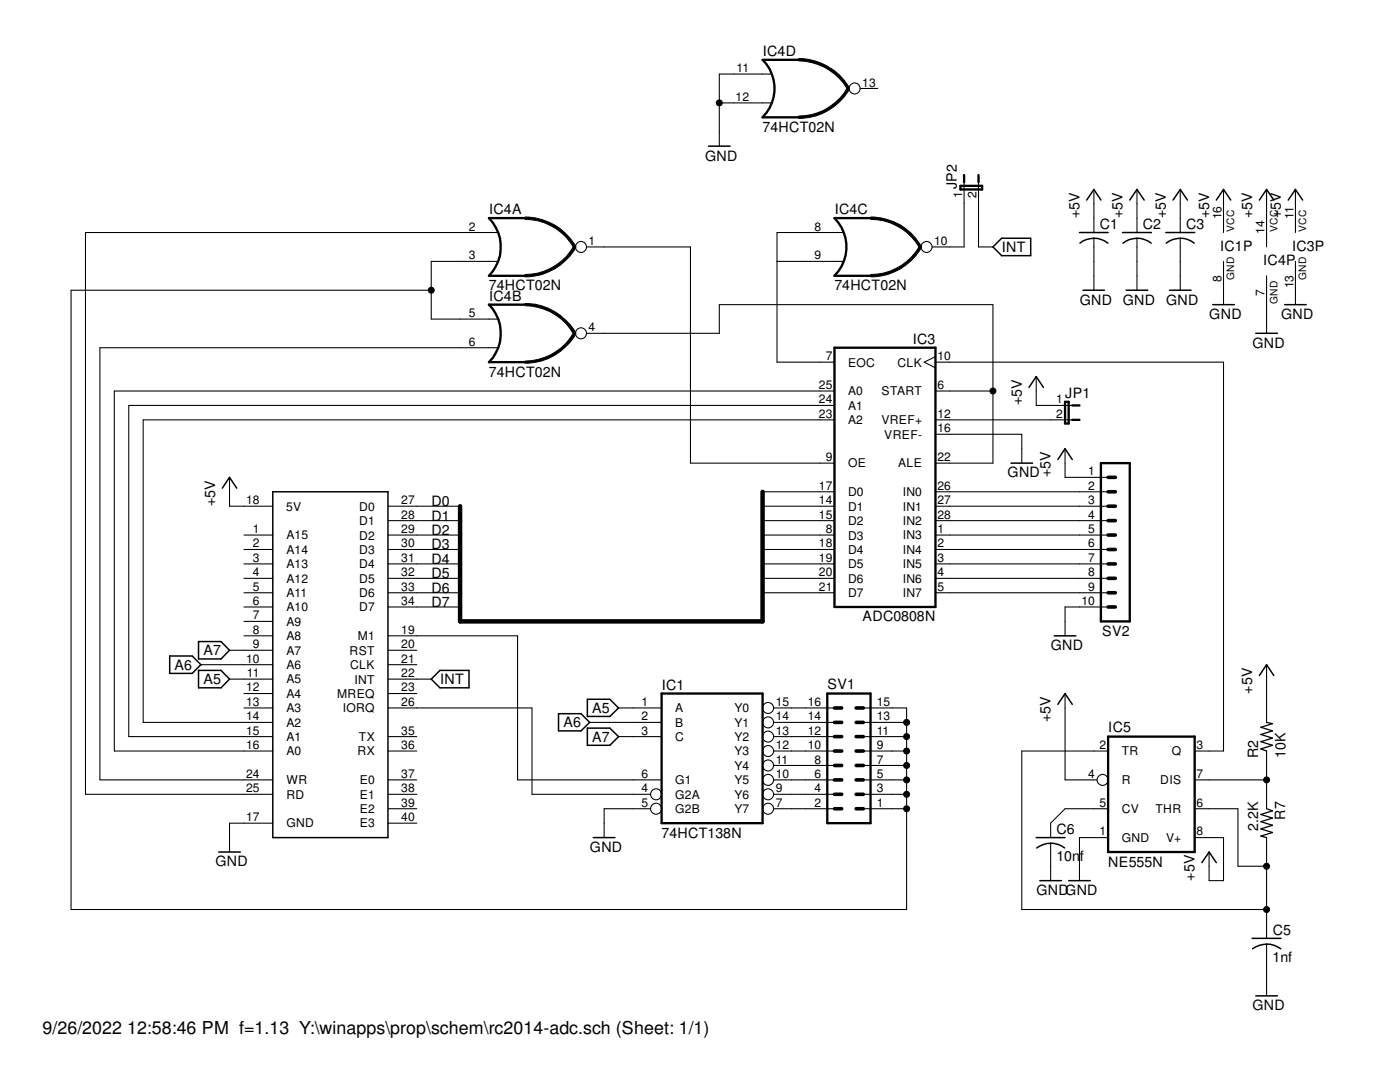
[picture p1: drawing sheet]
<svg xmlns="http://www.w3.org/2000/svg" width="279mm" height="216mm" viewBox="0 0 279 216" stroke-linecap="round" stroke-linejoin="round" font-family="sans-serif">
<g fill="none" stroke="#000" stroke-width=".3">
<path d="M141.4 29.2h4.3M216.9 39.9l1.4-2.1 1.4 2.1M225.5 39.9l1.4-2.1 1.4 2.1M234.1 39.9l1.4-2.1 1.5 2.1M242.7 39.9l1.5-2.1 1.4 2.1M251.3 39.9l1.5-2.1 1.4 2.1M257.1 39.9l1.4-2.1 1.5 2.1M198.2 49.3l1.7-1.8h5.8v3.5h-5.8zM215.4 46.4h5.7M215.5 48.5a4.5 4.5 0 0 1 5.6 0M216.2 57.9h4.2M224 46.4h5.8"/>
<path d="M224.1 48.5a4.6 4.6 0 0 1 5.6 0M224.7 57.9h4.4M232.7 46.4h5.7M232.7 48.5a4.5 4.5 0 0 1 5.6 0M233.4 57.9h4.3M205.4 77.3l1.4-2.2 1.4 2.2M242 60.8h4.3M250.6 66.5h4.3M256.4 60.8h4.3M44.4 97.4l1.4-2.2 1.4 2.2M54.4 98.1h23v69h-23zM201.8 92.4h4.3"/>
<path d="M211.1 91.7l1.5-2.2 1.4 2.2M33.9 130.9h4.5l1.7 1.7-1.7 1.8h-4.5zM39.6 128h4.5l1.7 1.8-1.7 1.7h-4.5zM39.6 133.8h4.5l1.7 1.7-1.7 1.7h-4.5zM86.1 135.5l1.7-1.7h5.8v3.4h-5.8zM117.2 139.5h4.5l1.7 1.8-1.7 1.7h-4.5zM210.4 126.9h4.3M251.3 134.8l1.5-2.2 1.4 2.2M111.5 142.4h4.5l1.7 1.7-1.7 1.7h-4.5zM117.2 145.3h4.5l1.7 1.7-1.7 1.7h-4.5zM211.1 140.5l1.5-2.1 1.4 2.1M43.6 170h4.4"/>
<path d="M118.4 167.1h4.3M206.8 167.1h5.8M207.5 175.7h4.3M209.7 168.2a4.5 4.5 0 0 1 2.8 1M209.7 168.3a4.9 4.9 0 0 0-2.8 .9M213.3 175.7h4.3M239.9 172.1l1.4-2.1 1.4 2.1M249.9 187.2h5.8M250 189.3a4.7 4.7 0 0 1 5.6 0M250.6 198.7h4.3"/>
</g>
<g fill="none" stroke="#000" stroke-width=".21">
<path d="M153.9 14.8h-10.3v14.4M171.7 17.7h3.5M143.6 20.5h10.3M192.4 36.4v12.9h-6.3M195.3 36.4v12.9h2.9M218.3 37.8v8.6M226.9 37.8v8.6M235.5 37.8v8.6M244.2 37.8v8.6M252.8 37.8v11.5M258.5 37.8v8.6M86.1 57.9h-71.9v123.6h166.7v-40.2h-8.6"/>
<path d="M99.3 46.4h-82.2v112.1h37.3M99.3 52.2h-13.2v11.5h13.2M117.1 49.3h20.7v43.1h28.7M155.1 52.2h13.2M168.3 46.4h-13.2v25.9h11.4M218.3 47.5v10.4M226.9 47.5v10.4M235.5 47.5v10.4M244.2 52.2v8.6M252.8 55v11.5M258.5 52.2v8.6M99.3 69.4h-79.4v86.2h34.5"/>
<path d="M117.1 66.5h26.5v-5.7h54.6v31.6h-11.5M166.5 78h-143.7v71.9h31.6M186.7 72.3h57.5v77.6h-5.8M186.7 78h11.5M186.7 71.2l-2.3 1.1 2.3 1.1M206.8 75.1v5.8h7.2M45.8 95.2v5.8h8.6M152.2 98.1h14.3M166.5 83.8h-137.9v60.3h25.8M166.5 80.9h-140.8v66.1h28.7M186.7 83.8h27.3M186.7 86.7h17.2v5.7"/>
<path d="M186.7 98.1h34.4M212.6 89.5v5.7h8.5M48.7 106.8h5.7M48.7 109.6h5.7M48.7 112.5h5.7M48.7 115.4h5.7M48.7 118.3h5.7M77.4 106.8h14.4M77.4 109.6h14.4M77.4 112.5h14.4M77.4 115.4h14.4M77.4 118.3h14.4"/>
<path d="M77.4 101h14.4M77.4 103.9h14.4M152.2 106.8h14.3M152.2 109.6h14.3M152.2 112.5h14.3M152.2 115.4h14.3M152.2 118.3h14.3M152.2 101h14.3M152.2 103.9h14.3M186.7 106.8h34.4M186.7 109.6h34.4M186.7 112.5h34.4"/>
<path d="M186.7 115.4h34.4M186.7 118.3h34.4M186.7 101h34.4M186.7 103.9h34.4M40.1 132.6h14.3M45.8 129.8h8.6M45.8 135.5h8.6M48.7 121.1h5.7M48.7 124h5.7M48.7 126.9h5.7M48.7 138.4h5.7M77.4 121.1h14.4"/>
<path d="M77.4 126.9h25.9v28.7h28.7M77.4 129.8h5.8M77.4 132.6h5.8M77.4 135.5h8.7M77.4 138.4h5.8M212.6 138.4v17.2h6.3M221.1 121.1h-8.5v5.8M252.8 132.6v11.5M48.7 141.3h5.7M77.4 141.3h28.8v17.2h23.6M77.4 147h5.8M77.4 149.9h5.8"/>
<path d="M77.4 155.6h5.8M77.4 158.5h5.8M117.7 144.1h14.3M123.4 141.3h8.6M123.4 147h8.6M154.4 141.3h12.1M154.4 144.1h12.1M154.4 147h12.1M154.4 149.9h12.1M154.4 155.6h12.1M154.4 158.5h12.1M154.4 152.7h12.1"/>
<path d="M172.3 144.1h8.6M172.3 147h8.6M172.3 149.9h8.6M172.3 155.6h8.6M172.3 158.5h8.6M172.3 152.7h8.6M221.1 149.9h-17.2v31.6h48.9M238.4 155.6h14.4M252.8 149.9v11.5M54.4 164.3h-8.6v5.7M77.4 164.3h5.8M77.4 161.4h5.8"/>
<path d="M129.8 161.4h-9.2v5.7M154.4 161.4h12.1M172.3 161.4h8.6M209.7 168.3v7.4M221.1 161.4h-8.5l-2.9 2.9v2.8M221.1 167.1h-5.7v8.6M238.4 161.4h8.7v11.4h5.7M238.4 167.1h5.8v8.6h-2.9v-5.7M252.8 167.1v20.1M252.8 188.4v10.3"/>
<circle cx="170.6" cy="17.7" r="1.1"/>
<circle cx="116" cy="49.3" r="1.1"/>
<circle cx="184.9" cy="49.3" r="1.1"/>
<circle cx="116" cy="66.5" r="1.1"/>
<circle cx="130.9" cy="158.5" r="1.1"/>
<circle cx="153.3" cy="149.9" r="1.1"/>
<circle cx="153.3" cy="152.7" r="1.1"/>
<circle cx="153.3" cy="147" r="1.1"/>
<circle cx="153.3" cy="141.3" r="1.1"/>
<circle cx="153.3" cy="158.5" r="1.1"/>
<circle cx="153.3" cy="144.1" r="1.1"/>
<circle cx="153.3" cy="155.6" r="1.1"/>
<circle cx="220.1" cy="155.6" r="1.1"/>
<circle cx="130.9" cy="161.4" r="1.1"/>
<circle cx="153.3" cy="161.4" r="1.1"/>
</g>
<g fill="none" stroke="#000" stroke-width=".47">
<path d="M159.4 11.9h-7.2a8.1 8.1 0 0 1 0 11.5h7.2M191.7 37.1h4.3v.7h-4.3zM192.4 34.9v1.5M195.3 34.9v1.5M104.7 43.5h-7.1a8.2 8.2 0 0 1 0 11.5h7.1M173.7 43.5h-7.2a8.1 8.1 0 0 1 0 11.5h7.2M104.7 60.8h-7.1a8.2 8.2 0 0 1 0 11.5h7.1M166.5 69.4h20.2v51.7h-20.2zM212.6 80.2h.7v4.3h-.7zM214 80.9h1.4M214 83.8h1.4M219.7 92.4h5.8v31.6h-5.8z"/>
<path d="M132 138.4h20.2v25.9h-20.2zM165.1 138.4h8.6v25.9h-8.6zM221.1 147h17.3v23h-17.3z"/>
</g>
<g fill="none" stroke="#000" stroke-width=".72">
<path d="M221.1 98.1h1.5M221.1 95.2h1.5M221.1 101h1.5M221.1 106.8h1.5M221.1 103.9h1.5M221.1 115.4h1.5M221.1 112.5h1.5M221.1 109.6h1.5M221.1 118.3h1.5M221.1 121.1h1.5M166.5 155.6h1.5M166.5 158.5h1.5"/>
<path d="M166.5 149.9h1.5M166.5 152.7h1.5M166.5 141.3h1.5M166.5 144.1h1.5M166.5 147h1.5M170.9 155.6h1.4M170.9 158.5h1.4M170.9 149.9h1.4M170.9 152.7h1.4M170.9 141.3h1.4M170.9 144.1h1.4M170.9 147h1.4"/>
<path d="M166.5 161.4h1.5M170.9 161.4h1.4"/>
</g>
<g fill="#000">
<path d="M159.4 11.7a11.8 11.8 0 0 1 10.1 5.9l-.4 .2a11.4 11.4 0 0 0-9.7-5.7z" fill-rule="evenodd"/>
<path d="M159.4 23.2a11 11 0 0 0 9.7-5.7l.4 .2a11.6 11.6 0 0 1-10.1 5.9z" fill-rule="evenodd"/>
<path d="M104.8 54.8a11.2 11.2 0 0 0 9.7-5.7l.4 .2a11.5 11.5 0 0 1-10.1 5.9z" fill-rule="evenodd"/>
<path d="M104.8 43.3a11.5 11.5 0 0 1 10.1 5.9l-.4 .2a11.2 11.2 0 0 0-9.7-5.6z" fill-rule="evenodd"/>
<path d="M173.8 54.8a11.4 11.4 0 0 0 9.7-5.7l.4 .2a11.4 11.4 0 0 1-10.1 5.9z" fill-rule="evenodd"/>
<path d="M173.8 43.3a11.4 11.4 0 0 1 10.1 5.9l-.4 .2a11.2 11.2 0 0 0-9.7-5.6z" fill-rule="evenodd"/>
<path d="M104.8 72.1a11.2 11.2 0 0 0 9.7-5.8l.4 .3a11.6 11.6 0 0 1-10.1 5.9z" fill-rule="evenodd"/>
<path d="M104.8 60.6a11.6 11.6 0 0 1 10.1 5.9l-.4 .2a11.3 11.3 0 0 0-9.7-5.7z" fill-rule="evenodd"/>
<circle cx="143.5" cy="20.5" r=".6"/>
<circle cx="86.1" cy="57.9" r=".6"/>
<circle cx="198.2" cy="78" r=".6"/>
<circle cx="180.9" cy="158.5" r=".6"/>
<circle cx="180.9" cy="149.9" r=".6"/>
<circle cx="180.9" cy="152.7" r=".6"/>
<circle cx="180.9" cy="147" r=".6"/>
<circle cx="180.9" cy="144.1" r=".6"/>
<circle cx="180.9" cy="155.6" r=".6"/>
<circle cx="252.8" cy="155.6" r=".6"/>
<circle cx="180.9" cy="161.4" r=".6"/>
<circle cx="252.8" cy="172.8" r=".6"/>
<circle cx="252.8" cy="181.5" r=".6"/>
</g>
<g fill="none" stroke="#000" stroke-width=".2">
<path d="M159.4 11.7a11.8 11.8 0 0 1 10.1 5.9l-.4 .2a11.4 11.4 0 0 0-9.7-5.7zM159.4 23.2a11 11 0 0 0 9.7-5.7l.4 .2a11.6 11.6 0 0 1-10.1 5.9zM104.8 54.8a11.2 11.2 0 0 0 9.7-5.7l.4 .2a11.5 11.5 0 0 1-10.1 5.9zM104.8 43.3a11.5 11.5 0 0 1 10.1 5.9l-.4 .2a11.2 11.2 0 0 0-9.7-5.6zM173.8 54.8a11.4 11.4 0 0 0 9.7-5.7l.4 .2a11.4 11.4 0 0 1-10.1 5.9zM173.8 43.3a11.4 11.4 0 0 1 10.1 5.9l-.4 .2a11.2 11.2 0 0 0-9.7-5.6zM104.8 72.1a11.2 11.2 0 0 0 9.7-5.8l.4 .3a11.6 11.6 0 0 1-10.1 5.9zM104.8 60.6a11.6 11.6 0 0 1 10.1 5.9l-.4 .2a11.3 11.3 0 0 0-9.7-5.7z"/>
<circle cx="143.5" cy="20.5" r=".6"/>
<circle cx="86.1" cy="57.9" r=".6"/>
<circle cx="198.2" cy="78" r=".6"/>
<circle cx="180.9" cy="158.5" r=".6"/>
<circle cx="180.9" cy="149.9" r=".6"/>
<circle cx="180.9" cy="152.7" r=".6"/>
<circle cx="180.9" cy="147" r=".6"/>
<circle cx="180.9" cy="144.1" r=".6"/>
<circle cx="180.9" cy="155.6" r=".6"/>
<circle cx="252.8" cy="155.6" r=".6"/>
<circle cx="180.9" cy="161.4" r=".6"/>
<circle cx="252.8" cy="172.8" r=".6"/>
<circle cx="252.8" cy="181.5" r=".6"/>
</g>
<path d="M252.8 144.1l1.2 .3-2.4 .7 2.4 .7-2.4 .8 2.4 .7-2.4 .7 2.4 .7-2.4 .7 1.2 .5M252.8 161.4l1.2 .4-2.4 .7 2.4 .7-2.4 .8 2.4 .7-2.4 .7 2.4 .7-2.4 .7 1.2 .3" fill="none" stroke="#000" stroke-width=".25"/>
<path d="M152.2 98.1v25.9h-60.4v-23" fill="none" stroke="#000" stroke-width=".89"/>
<text font-size="3.6" x="8.5" y="206.4">9/26/2022 12:58:46 PM f=1.13 Y:\winapps\prop\schem\rc2014-adc.sch (Sheet: 1/1)</text>
<g font-size="2.8">
<text x="152.2" y="11.2">IC4D</text>
<text x="152.2" y="26.3">74HCT02N</text>
<text x="140.7" y="32">GND</text>
<text x="191" y="37.8" transform="rotate(-90 191 37.8)">JP2</text>
<text x="97.6" y="42.8">IC4A</text>
<text x="166.6" y="42.8">IC4C</text>
<text x="215.4" y="43.5" transform="rotate(-90 215.4 43.5)">+5V</text>
<text x="219.5" y="45.7">C1</text>
<text x="224" y="43.5" transform="rotate(-90 224 43.5)">+5V</text>
<text x="228.1" y="45.7">C2</text>
<text x="232.7" y="43.5" transform="rotate(-90 232.7 43.5)">+5V</text>
<text x="236.7" y="45.7">C3</text>
<text x="241.3" y="43.5" transform="rotate(-90 241.3 43.5)">+5V</text>
<text x="249.9" y="43.5" transform="rotate(-90 249.9 43.5)">+5V</text>
<text x="255.7" y="43.5" transform="rotate(-90 255.7 43.5)">+5V</text>
<text x="199.9" y="50.3">INT</text>
<text x="243.5" y="50">IC1P</text>
<text x="252.1" y="52.9">IC4P</text>
<text x="257.9" y="50">IC3P</text>
<text x="97.6" y="57.9">74HCT02N</text>
<text x="166.5" y="57.9">74HCT02N</text>
<text x="97.6" y="60.1">IC4B</text>
<text x="215.5" y="60.8">GND</text>
<text x="224.1" y="60.8">GND</text>
<text x="232.7" y="60.8">GND</text>
<text x="241.3" y="63.7">GND</text>
<text x="255.7" y="63.7">GND</text>
<text x="182.2" y="68.7">IC3</text>
<text x="249.9" y="69.4">GND</text>
<text x="97.6" y="75.1">74HCT02N</text>
<text x="203.9" y="80.9" transform="rotate(-90 203.9 80.9)">+5V</text>
<text x="212.6" y="79.5">JP1</text>
<text x="201.1" y="95.2">GND</text>
<text x="209.7" y="95.2" transform="rotate(-90 209.7 95.2)">+5V</text>
<text x="43" y="101" transform="rotate(-90 43 101)">+5V</text>
<text x="86.1" y="101">D0</text>
<text x="86.1" y="103.9">D1</text>
<text x="86.1" y="106.8">D2</text>
<text x="86.1" y="109.6">D3</text>
<text x="86.1" y="112.5">D4</text>
<text x="86.1" y="115.4">D5</text>
<text x="86.1" y="118.3">D6</text>
<text x="86.1" y="121.1">D7</text>
<text x="172.1" y="124">ADC0808N</text>
<text x="40.6" y="130.8">A7</text>
<text x="209.7" y="129.8">GND</text>
<text x="220" y="126.9">SV2</text>
<text x="34.8" y="133.6">A6</text>
<text x="40.6" y="136.5">A5</text>
<text x="87.8" y="136.5">INT</text>
<text x="132.1" y="137.7">IC1</text>
<text x="165.1" y="137.5">SV1</text>
<text x="118.2" y="142.3">A5</text>
<text x="249.9" y="138.4" transform="rotate(-90 249.9 138.4)">+5V</text>
<text x="112.4" y="145.2">A6</text>
<text x="118.2" y="148">A7</text>
<text x="209.7" y="144.1" transform="rotate(-90 209.7 144.1)">+5V</text>
<text x="221.2" y="146.1">IC5</text>
<text x="251.1" y="151.3" transform="rotate(-90 251.1 151.3)">R2</text>
<text x="256.5" y="151.3" transform="rotate(-90 256.5 151.3)">10K</text>
<text x="132" y="167.1">74HCT138N</text>
<text x="210.9" y="166.4">C6</text>
<text x="251.1" y="165.9" transform="rotate(-90 251.1 165.9)">2.2K</text>
<text x="256.5" y="163.6" transform="rotate(-90 256.5 163.6)">R7</text>
<text x="43" y="172.8">GND</text>
<text x="117.7" y="170">GND</text>
<text x="210.8" y="171.9">10nf</text>
<text x="221.2" y="173">NE555N</text>
<text x="206.8" y="178.6">GNDGND</text>
<text x="238.4" y="175.7" transform="rotate(-90 238.4 175.7)">+5V</text>
<text x="254" y="192">1nf</text>
<text x="254" y="186.5">C5</text>
<text x="249.9" y="201.6">GND</text>
</g>
<g font-size="2.4">
<text x="147" y="14.4">11</text>
<text x="172.1" y="17.3">13</text>
<text x="146.8" y="20.2">12</text>
<text x="192" y="39.5" transform="rotate(-90 192 39.5)">1</text>
<text x="194.9" y="39.5" transform="rotate(-90 194.9 39.5)">2</text>
<text x="93.6" y="46">2</text>
<text x="162.6" y="46">8</text>
<text x="243.8" y="43.8" transform="rotate(-90 243.8 43.8)">16</text>
<text x="252.4" y="46.7" transform="rotate(-90 252.4 46.7)">14</text>
<text x="258.1" y="43.8" transform="rotate(-90 258.1 43.8)">11</text>
<text x="93.6" y="51.8">3</text>
<text x="117.5" y="48.9">1</text>
<text x="162.6" y="51.8">9</text>
<text x="186.4" y="48.9">10</text>
<text x="243.8" y="56.2" transform="rotate(-90 243.8 56.2)">8</text>
<text x="252.4" y="59" transform="rotate(-90 252.4 59)">7</text>
<text x="258.1" y="57.5" transform="rotate(-90 258.1 57.5)">13</text>
<text x="93.6" y="63.2">5</text>
<text x="93.6" y="69">6</text>
<text x="117.5" y="66.1">4</text>
<text x="164.8" y="71.9">7</text>
<text x="187.1" y="71.9">10</text>
<text x="163.4" y="77.6">25</text>
<text x="169.2" y="73.2">EOC</text>
<text x="179.1" y="73.2">CLK</text>
<text x="187.1" y="77.6">6</text>
<text x="163.4" y="83.4">23</text>
<text x="163.4" y="80.5">24</text>
<text x="169.2" y="81.8">A1</text>
<text x="169.2" y="78.9">A0</text>
<text x="175.9" y="78.9">START</text>
<text x="187.1" y="83.4">12</text>
<text x="210.8" y="80.5">1</text>
<text x="210.8" y="83.4">2</text>
<text x="169.2" y="84.6">A2</text>
<text x="175.9" y="84.6">VREF+</text>
<text x="176.5" y="87.5">VREF-</text>
<text x="187.1" y="86.2">16</text>
<text x="164.8" y="92">9</text>
<text x="169.2" y="93.3">OE</text>
<text x="179.2" y="93.3">ALE</text>
<text x="187.1" y="92">22</text>
<text x="217.2" y="94.9">1</text>
<text x="49.1" y="100.6">18</text>
<text x="57.1" y="101.9">5V</text>
<text x="71.7" y="101.9">D0</text>
<text x="80.1" y="100.6">27</text>
<text x="163.4" y="100.6">14</text>
<text x="163.4" y="97.7">17</text>
<text x="169.2" y="101.9">D1</text>
<text x="169.2" y="99">D0</text>
<text x="180.2" y="99">IN0</text>
<text x="180.2" y="101.9">IN1</text>
<text x="187.1" y="97.7">26</text>
<text x="187.1" y="100.6">27</text>
<text x="217.2" y="97.7">2</text>
<text x="217.2" y="100.6">3</text>
<text x="50.5" y="106.3">1</text>
<text x="57.1" y="107.6">A15</text>
<text x="71.7" y="104.8">D1</text>
<text x="71.7" y="107.7">D2</text>
<text x="80.1" y="103.5">28</text>
<text x="80.1" y="106.3">29</text>
<text x="163.4" y="103.5">15</text>
<text x="164.8" y="106.3">8</text>
<text x="169.2" y="107.7">D3</text>
<text x="169.2" y="104.8">D2</text>
<text x="180.2" y="107.6">IN3</text>
<text x="180.2" y="104.7">IN2</text>
<text x="187.1" y="106.3">1</text>
<text x="187.1" y="103.5">28</text>
<text x="217.2" y="103.5">4</text>
<text x="217.2" y="106.3">5</text>
<text x="50.5" y="109.2">2</text>
<text x="50.5" y="112.1">3</text>
<text x="57.1" y="110.5">A14</text>
<text x="57.1" y="113.4">A13</text>
<text x="71.7" y="110.5">D3</text>
<text x="71.7" y="113.4">D4</text>
<text x="80.1" y="109.2">30</text>
<text x="80.1" y="112.1">31</text>
<text x="163.4" y="109.2">18</text>
<text x="163.4" y="112.1">19</text>
<text x="169.2" y="110.5">D4</text>
<text x="169.2" y="113.4">D5</text>
<text x="180.2" y="110.5">IN4</text>
<text x="180.2" y="113.4">IN5</text>
<text x="187.1" y="109.2">2</text>
<text x="187.1" y="112.1">3</text>
<text x="217.2" y="109.2">6</text>
<text x="217.2" y="112.1">7</text>
<text x="50.5" y="115">4</text>
<text x="50.5" y="117.9">5</text>
<text x="57.1" y="116.2">A12</text>
<text x="57.1" y="119.1">A11</text>
<text x="71.7" y="116.2">D5</text>
<text x="71.7" y="119.1">D6</text>
<text x="80.1" y="115">32</text>
<text x="80.1" y="117.9">33</text>
<text x="163.4" y="115">20</text>
<text x="163.4" y="117.9">21</text>
<text x="169.2" y="116.2">D6</text>
<text x="169.2" y="119.1">D7</text>
<text x="180.2" y="116.2">IN6</text>
<text x="180.2" y="119.1">IN7</text>
<text x="187.1" y="115">4</text>
<text x="187.1" y="117.9">5</text>
<text x="217.2" y="115">8</text>
<text x="217.2" y="117.9">9</text>
<text x="50.5" y="120.7">6</text>
<text x="50.5" y="123.6">7</text>
<text x="57.1" y="122">A10</text>
<text x="57.1" y="124.9">A9</text>
<text x="71.7" y="122">D7</text>
<text x="80.1" y="120.7">34</text>
<text x="215.8" y="120.7">10</text>
<text x="50.5" y="126.5">8</text>
<text x="50.5" y="129.4">9</text>
<text x="57.1" y="127.8">A8</text>
<text x="57.1" y="130.6">A7</text>
<text x="69.8" y="130.6">RST</text>
<text x="71.4" y="127.8">M1</text>
<text x="80.1" y="126.5">19</text>
<text x="80.1" y="129.4">20</text>
<text x="49.1" y="132.2">10</text>
<text x="49.1" y="138">12</text>
<text x="49.3" y="135.1">11</text>
<text x="57.1" y="133.5">A6</text>
<text x="57.1" y="136.4">A5</text>
<text x="69.9" y="133.5">CLK</text>
<text x="70.7" y="136.4">INT</text>
<text x="80.1" y="138">23</text>
<text x="80.1" y="132.2">21</text>
<text x="80.1" y="135.1">22</text>
<text x="49.1" y="140.8">13</text>
<text x="49.1" y="143.7">14</text>
<text x="57.1" y="139.2">A4</text>
<text x="57.1" y="142.1">A3</text>
<text x="67.3" y="139.2">MREQ</text>
<text x="68.4" y="142.1">IORQ</text>
<text x="80.1" y="140.8">26</text>
<text x="128.1" y="140.8">1</text>
<text x="128.1" y="143.7">2</text>
<text x="134.7" y="142.1">A</text>
<text x="146.6" y="142.1">Y0</text>
<text x="154.8" y="143.7">14</text>
<text x="154.8" y="140.8">15</text>
<text x="161.2" y="143.7">14</text>
<text x="161.2" y="140.8">16</text>
<text x="175" y="143.7">13</text>
<text x="175" y="140.8">15</text>
<text x="49.1" y="146.6">15</text>
<text x="49.1" y="149.5">16</text>
<text x="57.1" y="145">A2</text>
<text x="57.1" y="147.9">A1</text>
<text x="71.6" y="147.9">TX</text>
<text x="80.1" y="146.6">35</text>
<text x="80.1" y="149.5">36</text>
<text x="128.1" y="146.6">3</text>
<text x="134.7" y="145">B</text>
<text x="134.7" y="147.9">C</text>
<text x="146.6" y="147.9">Y2</text>
<text x="146.6" y="145">Y1</text>
<text x="154.8" y="149.5">12</text>
<text x="154.8" y="146.6">13</text>
<text x="161.2" y="149.5">10</text>
<text x="161.2" y="146.6">12</text>
<text x="175" y="149.5">9</text>
<text x="175" y="146.6">11</text>
<text x="219.4" y="149.5">2</text>
<text x="238.8" y="149.5">3</text>
<text x="49.1" y="155.2">24</text>
<text x="57.1" y="150.7">A0</text>
<text x="71.4" y="150.7">RX</text>
<text x="80.1" y="155.2">37</text>
<text x="128.1" y="155.2">6</text>
<text x="146.6" y="153.6">Y4</text>
<text x="146.6" y="150.7">Y3</text>
<text x="154.8" y="155.2">10</text>
<text x="154.8" y="152.4">11</text>
<text x="162.6" y="155.2">6</text>
<text x="162.6" y="152.4">8</text>
<text x="175" y="155.2">5</text>
<text x="175" y="152.4">7</text>
<text x="217.2" y="155.2">4</text>
<text x="223.9" y="150.7">TR</text>
<text x="233.8" y="150.7">Q</text>
<text x="238.8" y="155.2">7</text>
<text x="49.1" y="158.1">25</text>
<text x="57.1" y="156.5">WR</text>
<text x="57.1" y="159.3">RD</text>
<text x="71.8" y="156.5">E0</text>
<text x="71.8" y="159.4">E1</text>
<text x="80.1" y="158.1">38</text>
<text x="80.1" y="161">39</text>
<text x="128.1" y="158.1">4</text>
<text x="128.1" y="161">5</text>
<text x="134.7" y="159.3">G2A</text>
<text x="134.7" y="156.5">G1</text>
<text x="146.6" y="159.4">Y6</text>
<text x="146.6" y="156.5">Y5</text>
<text x="154.8" y="161">7</text>
<text x="154.8" y="158.1">9</text>
<text x="162.6" y="161">2</text>
<text x="162.6" y="158.1">4</text>
<text x="175" y="161">1</text>
<text x="175" y="158.1">3</text>
<text x="219.4" y="161">5</text>
<text x="223.9" y="156.5">R</text>
<text x="231.6" y="156.5">DIS</text>
<text x="238.8" y="161">6</text>
<text x="49.1" y="163.8">17</text>
<text x="57.1" y="165.1">GND</text>
<text x="71.8" y="162.3">E2</text>
<text x="71.8" y="165.1">E3</text>
<text x="80.1" y="163.8">40</text>
<text x="134.7" y="162.2">G2B</text>
<text x="146.6" y="162.3">Y7</text>
<text x="219.4" y="166.7">1</text>
<text x="223.9" y="162.2">CV</text>
<text x="223.9" y="168">GND</text>
<text x="230.6" y="162.3">THR</text>
<text x="232.7" y="168">V+</text>
<text x="238.8" y="166.7">8</text>
</g>
<g font-size="2">
<text x="246.3" y="46.4" transform="rotate(-90 246.3 46.4)">VCC</text>
<text x="254.9" y="46.4" transform="rotate(-90 254.9 46.4)">VCC</text>
<text x="260.7" y="46.4" transform="rotate(-90 260.7 46.4)">VCC</text>
<text x="246.3" y="55.8" transform="rotate(-90 246.3 55.8)">GND</text>
<text x="260.7" y="55.8" transform="rotate(-90 260.7 55.8)">GND</text>
<text x="254.9" y="60.7" transform="rotate(-90 254.9 60.7)">GND</text>
</g>
</svg>
